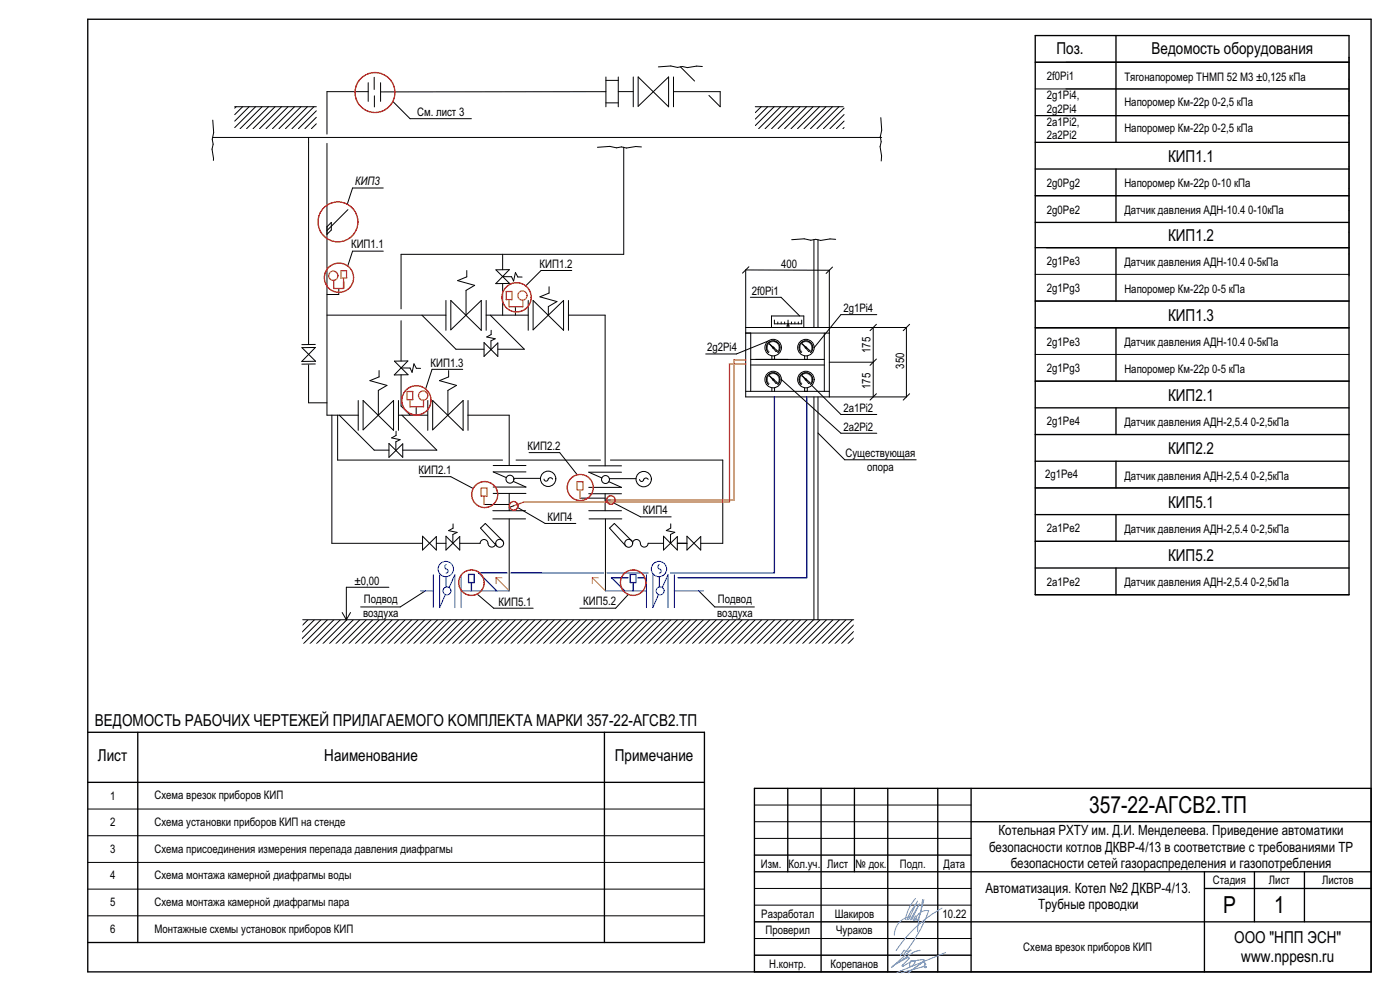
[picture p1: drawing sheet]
<svg xmlns="http://www.w3.org/2000/svg" width="420mm" height="297mm" viewBox="0 0 420 297" stroke-linecap="round" stroke-linejoin="round" font-family="sans-serif">
<g fill="none" stroke="#000" stroke-width=".3">
<path d="M210.7 19.9l-1.7-.1-2.8 .5-1.5-.4-1.5 .3-2-.4-3.7 .2M310.6 18.7h94.1M404.7 17.2v65.5M63.8 36l.3 3.7-.4 2 .2 1.5-.3 1.5 .4 3.4M70.4 32h24.5M70.8 32l-.4 .4M72.8 32l-2.4 2.4M74.7 32l-4.3 4.3M76.7 32l-6.3 6.2M78.6 32l-6.6 6.6M80.6 32l-6.6 6.6M82.5 32l-6.6 6.6"/>
<path d="M84.5 32l-6.6 6.6M86.4 32l-6.6 6.6M88.3 32l-6.5 6.6M90.3 32l-6.6 6.6M92.2 32l-6.6 6.6M94.2 32l-6.6 6.6M94.9 33.2l-5.4 5.4M94.9 37.1l-1.5 1.5M94.9 35.2l-3.4 3.4M110.5 27.5h-12.4v12.7M110.5 24.8v5.6M112.3 23.2v3.6"/>
<path d="M112.3 28.7v3.3M114.2 24.8v5.6M117.8 30.4l5.2 5.2h18.4M181.8 23.1v8.9M181.8 27.5h-67.6M181.8 24.1h3.7M181.8 30.8h3.7M185.5 23.1v8.9M185.5 27.5h4.5M190 23.1v8.9M191.4 23.1v8.8l9.2-8.8v8.9zM202 27.5h14.1v4.5l-3.4-3.4"/>
<path d="M202 23.1v8.9M204.1 20l4.3 4.3M226.6 32h26.4M228.4 32l-1.8 1.8M230.3 32l-3.7 3.7M232.2 32l-5.6 5.6M234.2 32l-6.6 6.6M236.1 32l-6.6 6.6M238.1 32l-6.6 6.6M240 32l-6.6 6.6M242 32l-6.6 6.6M243.9 32l-6.6 6.6"/>
<path d="M245.9 32l-6.6 6.6M247.8 32l-6.6 6.6M249.7 32l-6.6 6.6M251.7 32l-6.6 6.6M253.2 36.3l-2.3 2.3M253.2 32.4l-6.2 6.2M253.2 34.3l-4.2 4.3M253.2 38.2l-.3 .4M264.2 35.3l.3 3.7-.4 2 .3 1.5-.4 1.5 .5 2.7-.1 1.6M310.6 26.7h94.1M310.6 34.7h94.1M63.9 41.2h200.6"/>
<path d="M92.6 41.2v62.1M98.1 43v81.4h9.4M115 56.3h-9.2l-1.6 4.9M187.1 44.1v32.1h-66.8v16.4M192.4 44l-1.7-.1-2.8 .5-1.5-.4-1.4 .3-2-.4-3.8 .2M310.6 58.7h94.1M98.1 68l1.3-1.3v2.2l-1.3 1.3M104.4 62.8l-6.3 6.3M115 75.3h-9.2l-1.5 4.4M150.8 76.2v4.6M224.7 79.9l-1.9 2M244.2 71.8v26.3"/>
<path d="M245.4 71.8v26.3M250.7 71.7l-1.7-.1-2.8 .5-1.5-.4-1.5 .3-2-.4-3.7 .2M313.9 74.2h90.8M98.1 94.5h35.7M101.6 86.4v1.9h-3.5M120.3 96.1v12.1M126.6 94.5l10.2 10.2h8.4M133.8 90.1v8.9M135.2 90.1v8.8l9.2-8.8v8.9zM140 81.1v1.9l-2.7 1.1 5.1 1.4-2.6 1.5v7.5M145.8 94.5h12.7M145.8 90.1v8.9"/>
<path d="M147.1 94.5l10.2 10.2h-8M147.3 99v1.3l-1.3 .7 2.6 .5-1.3 .7v2.6M148.8 80.9l4.1 4-4.2 .1 4.1-4.2zM150.8 85v9.5M150.8 82.9h2.7l.6 1.3 .5-2.5 .8 1.3h1.2M154.6 92v2.5M158.5 90.1v8.9M159.9 90.1v8.8l9.2-8.8v8.9zM164.7 85.9v1.9l-2.7 1.2 5.1 1.4-2.6 1.5v2.6M170.5 94.5h11v45.1M170.5 90.1v8.9M171.5 81.1h-9.2l-4.6 4.6"/>
<path d="M223.7 98.1h48.2v20.9h-48.2v-38.1l25.1 .1v38M223.7 99.8h25.1M225.1 89.1h9.2l5.6 5.6M225.2 99.8v17.5M231.4 98.1v-3.4h9.7v3.4M232.3 95.9v1.2h8.2v-1.2M233.3 96.5v.6M234.4 96.5v.6M235.4 96.5v.6M236.4 95.9v1.2M236.4 97.1l.3 .6h-.6zM237.4 96.5v.6"/>
<path d="M238.5 96.5v.6M239.5 96.5v.6M247.3 99.8v17.5M249.8 80l-2 1.9M262 98.1v20.9M262.9 97.2l-1.9 1.9M263 94.3h-10.7l-8 9.9M272.9 97.2l-1.9 1.9M310.6 90.2h94.1M310.6 82.2h94.1M310.6 98.2h94.1M90.6 104.2l4.1 4.1h-4.2l4.1-4.2z"/>
<path d="M92.6 109.3v11.4h5.5M94.6 103.2l-4 .1M94.6 109.1h-4M113.7 111.1v1.8l-2.7 1.2 5.1 1.4-2.6 1.5v7.4M118.3 108.2l4.1 4.1-4.1 .1 4.1-4.2zM120.3 112.3v9.4l2.7 2.7M120.4 110.3h2.6l.6 1.3 .6-2.5 .7 1.3h1.3M134.6 111.1v1.8l-2.8 1.2 5.2 1.4-2.6 1.5v7.4M138.8 110.7h-9.2l-1.9 5.9M145.2 102.7l4.1 4.1v-4l-4.1 4zM223.7 117.3h25.1M225.2 107.7h22.1"/>
<path d="M225.2 109.4h22.1M229.9 104.2h.3M229.9 113.7h.3M229.9 103.8h.3M229.9 113.3l.3 .1M230.1 103.4l.2 .1M230.1 113h.2M230.2 104.5l-.3 .1M230.2 114.1h-.3M230.2 103l.3 .2M230.2 112.6l.3 .2M230.3 104.8l-.3 .2"/>
<path d="M230.3 114.4l-.3 .1M230.4 102.2l-9.5 3.9h-9.2M230.5 105.2l-.3 .1M230.5 114.7l-.3 .2M230.5 102.7l.2 .2M230.5 112.3l.2 .2M230.7 105.4l-.2 .2a2.06 2.06 0 0 1 0-2.9 2.06 2.06 0 0 1 2.9 0 2.06 2.06 0 0 1 0 2.9l-.2-.2M230.7 115l-.2 .2a2.06 2.06 0 0 1 0-2.9 2.06 2.06 0 0 1 2.9 0 2.06 2.06 0 0 1 0 2.9l-.2-.2M230.8 102.5l.2 .2M230.8 112l.2 .3M231.2 102.3l.1 .2M231.2 111.8l.1 .3"/>
<path d="M231.6 102.2v.3M231.6 111.7v.3M231.6 106.6v1.1M231.6 116.2v1.1M231.9 104l-1.1-1 .9 1.1M231.9 113.5l-1.1-.9 .9 1.1M232 102.1v.3M232 111.7v.3M232.2 104.2l.9 .9-.3 .3-.8-1M232.2 113.8l.9 .8-.3 .3-.8-.9M232.4 102.2l-.1 .3M232.4 111.7l-.1 .3"/>
<path d="M232.4 106.6v1.1M232.4 116.2v1.1M232.7 102.3l-.1 .3M232.7 111.8l-.1 .3M233.1 102.5l-.2 .2M233.1 112l-.2 .3M233.4 102.7l-.2 .2M233.4 112.3l-.2 .2M233.4 105.2l.3 .1M233.4 114.7l.3 .2M233.6 104.8l.3 .2M233.6 114.4l.3 .1"/>
<path d="M233.7 103l-.3 .2M233.7 112.6l-.3 .2M233.7 104.5l.3 .1M233.7 114.1h.3M233.7 113.7h.3M233.7 104.2h.3M233.8 103.4l-.2 .1M233.8 113l-.2 .1M234 103.8h-.3M234 113.3l-.3 .1M234.4 113.7l17.9 16.1h10.7M239.7 104.2h.3"/>
<path d="M239.7 113.7h.3M239.8 103.8h.2M239.8 113.3l.2 .1M239.9 103.4l.2 .1M239.9 113h.2M240 104.5l-.2 .1M240 114.1h-.2M240.1 103l.2 .2M240.1 112.6l.2 .2M240.1 104.8l-.2 .2M240.1 114.4l-.2 .1M240.3 105.2l-.2 .1"/>
<path d="M240.3 114.7l-.2 .2M240.3 102.7l.2 .2M240.3 112.3l.2 .2M240.5 105.4l-.2 .2a2.06 2.06 0 0 1 0-2.9 2.06 2.06 0 0 1 2.9 0 2.06 2.06 0 0 1 0 2.9l-.2-.2M240.5 115l-.2 .2a2.06 2.06 0 0 1 0-2.9 2.06 2.06 0 0 1 2.9 0 2.06 2.06 0 0 1 0 2.9l-.2-.2M240.6 102.5l.2 .2M240.6 112l.2 .3M241 102.3l.1 .2M241 111.8l.1 .3M241.4 102.2v.3M241.4 111.7v.3M241.4 106.6v1.1"/>
<path d="M241.4 116.2v1.1M241.7 104l-1.1-1 1 1.1M241.7 113.5l-1.1-.9 1 1.1M241.8 102.1v.3M241.8 111.7v.3M242 104.2l1 .9-.4 .3-.8-1M242 113.8l1 .8-.4 .3-.8-.9M242.2 102.2l-.1 .3M242.2 111.7l-.1 .3M242.2 106.6v1.1M242.2 116.2v1.1M242.6 102.3l-.2 .3"/>
<path d="M242.6 111.8l-.2 .3M242.9 102.5l-.2 .2M242.9 112l-.2 .3M243.2 102.7l-.2 .2M243.2 112.3l-.2 .2M243.2 105.2l.3 .1M243.2 114.7l.3 .2M243.4 104.8l.3 .2M243.4 114.4l.3 .1M243.5 103l-.3 .2M243.5 112.6l-.3 .2M243.5 104.5l.3 .1"/>
<path d="M243.5 114.1h.3M243.5 104.2h.3M243.5 113.7h.3M243.5 115.5l8.8 8.7h10.7M243.7 103.4l-.3 .1M243.7 113l-.3 .1M243.8 103.8h-.3M243.8 113.3l-.3 .1M244.2 119v66.7M245.4 119v66.7M248.8 108.6h13.2M262.9 118l-1.9 1.9"/>
<path d="M262.9 107.6l-1.9 1.9M272.9 118l-1.9 1.9M310.6 106.2h94.1M310.6 114.2h94.1M99.6 124.4v38.4h27.2M101.3 124.4v13.5h49.5M101.8 124.4l10.5 10.5h4.4M107.5 120v9M108.9 120v8.8l9.2-8.8v9zM116.7 132.9l4.1 4.2v-4.1l-4.1 4.1zM118.8 129.2v1.3l-1.3 .7 2.5 .6-1.2 .6v2.6M119.5 124.4h8.8"/>
<path d="M119.5 120v9M120.6 124.4l10.4 10.5h-10.2M124.9 122v2.4M128.3 120v9M129.8 120v8.8l9.1-8.8v9zM140.3 124.4h12.5v15.1M140.4 120v9M148 139.5h9.8M154.8 137.9h25.3M158.7 135.6h9.2l5.3 6.7M176.6 139.6h9.9M183.1 137.9h33.7v24.9h-6.6"/>
<path d="M245.4 129.8l8 8h21.5M310.6 130.2h94.1M126 142.9h9.2l6.8 3.5M135.9 157v1.3l-1.3 .7 2.5 .6-1.2 .6v2.6M145.2 151.2h7.6M147.8 153.1h9.9M147.8 155.5h9.9M148 147.9h9.8M152.8 147.9v5.2M152.8 155.5v21.6M154 144.3l3.8 1.7h-9.8M154.1 151.6l-1.3 .5"/>
<path d="M154.1 143.4h8M155.3 152.1l8.2 4.8h9.2M157.8 141.4h-9.8l3.9 1.7M163.2 143.6a.62 .62 0 0 0 .6 .6 .62 .62 0 0 0 .6-.6l.7-.4 .7 .4M174 149.3h7.5M176.6 148h9.9M176.6 153.1h9.9M176.7 155.5h9.8M181.5 148v5.1M181.5 149.9h1.8M181.6 155.5v21.6M182.6 144.4l3.9 1.7h-9.9"/>
<path d="M182.8 143.5h8M184.2 150.8l8 4.1h9.2M186.5 141.5h-9.9l4 1.7M191.9 143.7a.62 .62 0 0 0 .6 .6 .62 .62 0 0 0 .6-.6l.7-.4 .6 .4M201.2 157v1.3l-1.3 .7 2.5 .5-1.2 .7v2.6M310.6 146.2h94.1M116.7 176h-12.8v9.7M126.8 160.7l4.1 4.1v-4l-4.1 4zM127.6 177.1l-7.5 4.8h-11.9M130.9 162.8h2.9M133.8 160.7l4.1 4.1v-4l-4.1 4zM137.9 162.8h6.1a1.23 1.23 0 0 1 1.4-1.1 1.23 1.23 0 0 1 1.1 1.5 1.16 1.16 0 0 0 1.2 .8 1.16 1.16 0 0 0 1-1.2"/>
<path d="M143.1 178l5 4.3h11.9M150.9 162.2l-5.3-5.3-1.4 1.4 4.8 5.3M188.5 178.2l-3.8 4.1h-10.7M189.6 162.2l-5.3-5.3-1.4 1.4 4.8 5.3M189.8 162.8a1.23 1.23 0 0 1 1.4-1.1 1.23 1.23 0 0 1 1 1.5 1.16 1.16 0 0 0 1.3 .8 1.16 1.16 0 0 0 .9-1.2h4.7M199.1 160.7l4.1 4.1v-4l-4.1 4zM203.2 162.8h2.9M206.1 160.7l4.1 4.1v-4l-4.1 4zM209.6 177.1l4.8 4.8h11.9M310.6 162.2h94.1M90.8 185.7h165.3M92.4 185.7l-1.7 1.7"/>
<path d="M94.3 185.7l-3.7 3.7M96.3 185.7l-5.7 5.8M98.2 185.7l-7.1 7.2M100.2 185.7l-7.2 7.2M102.1 185.7l-7.2 7.2M102.7 183.6l1.2 2.1M104.1 185.7l-7.2 7.2M105.2 183.6l-1.3 2.1M106 185.7l-7.2 7.2M107.9 185.7l-7.1 7.2M109.9 185.7l-7.2 7.2M111.8 185.7l-7.1 7.2"/>
<path d="M113.8 185.7l-7.2 7.2M115.7 185.7l-7.1 7.2M117.7 185.7l-7.2 7.2M119.6 185.7l-7.2 7.2M121.6 185.7l-7.2 7.2M123.5 185.7l-7.2 7.2M125.4 185.7l-7.1 7.2M127.4 185.7l-7.2 7.2M129.3 185.7l-7.1 7.2M131.3 185.7l-7.2 7.2M133.2 185.7l-7.1 7.2M135.2 185.7l-7.2 7.2"/>
<path d="M137.1 185.7l-7.2 7.2M139.1 185.7l-7.2 7.2M141 185.7l-7.2 7.2M142.9 185.7l-7.1 7.2M144.9 185.7l-7.2 7.2M146.8 185.7l-7.1 7.2M148.8 185.7l-7.2 7.2M150.7 185.7l-7.1 7.2M152.7 185.7l-7.2 7.2M154.6 185.7l-7.2 7.2M156.6 185.7l-7.2 7.2M158.5 185.7l-7.2 7.2"/>
<path d="M160.4 185.7l-7.1 7.2M162.4 185.7l-7.2 7.2M164.3 185.7l-7.1 7.2M166.3 185.7l-7.2 7.2M168.2 185.7l-7.1 7.2M170.2 185.7l-7.2 7.2M172.1 185.7l-7.2 7.2M174.1 185.7l-7.2 7.2M176 185.7l-7.2 7.2M177.9 185.7l-7.1 7.2M179.9 185.7l-7.2 7.2M181.8 185.7l-7.1 7.2"/>
<path d="M183.8 185.7l-7.2 7.2M185.7 185.7l-7.1 7.2M187.7 185.7l-7.2 7.2M189.6 185.7l-7.2 7.2M191.6 185.7l-7.2 7.2M193.5 185.7l-7.2 7.2M195.4 185.7l-7.1 7.2M197.4 185.7l-7.2 7.2M199.3 185.7l-7.1 7.2M201.3 185.7l-7.2 7.2M203.2 185.7l-7.1 7.2M205.2 185.7l-7.2 7.2"/>
<path d="M207.1 185.7l-7.2 7.2M209.1 185.7l-7.2 7.2M211 185.7l-7.2 7.2M212.9 185.7l-7.1 7.2M214.9 185.7l-7.2 7.2M216.8 185.7l-7.1 7.2M218.8 185.7l-7.2 7.2M220.7 185.7l-7.1 7.2M222.7 185.7l-7.2 7.2M224.6 185.7l-7.2 7.2M226.6 185.7l-7.2 7.2M228.5 185.7l-7.2 7.2"/>
<path d="M230.4 185.7l-7.1 7.2M232.4 185.7l-7.2 7.2M234.3 185.7l-7.1 7.2M236.3 185.7l-7.2 7.2M238.2 185.7l-7.1 7.2M240.2 185.7l-7.2 7.2M242.1 185.7l-7.2 7.2M244.1 185.7l-7.2 7.2M246 185.7l-7.2 7.2M248 185.7l-7.2 7.2M249.9 185.7l-7.2 7.2M251.8 185.7l-7.1 7.2"/>
<path d="M253.8 185.7l-7.2 7.2M255.7 185.7l-7.1 7.2M256.1 189.2l-3.7 3.7M256.1 187.3l-5.6 5.6M256.1 191.2l-1.7 1.7M26.3 242.5h185M26.3 250.5h185M26.3 258.5h185M226.3 251.3h65M226.3 246.3h65M226.3 241.3h65M26.3 266.5h185"/>
<path d="M26.3 274.5h185M226.3 276.3h65M226.3 271.3h65M226.3 266.3h65M226.3 286.3h65M226.3 281.3h65"/>
<circle cx="231.9" cy="104.2" r=".22"/>
<circle cx="231.9" cy="113.7" r=".22"/>
<circle cx="231.9" cy="113.7" r="2.48"/>
<circle cx="231.9" cy="104.2" r="2.48"/>
<circle cx="241.8" cy="113.7" r="2.48"/>
<circle cx="241.8" cy="104.2" r="2.48"/>
<circle cx="241.8" cy="104.2" r=".22"/>
<circle cx="241.8" cy="113.7" r=".22"/>
<circle cx="153" cy="143.6" r="1.19"/>
<circle cx="164.4" cy="143.5" r="2.3"/>
<circle cx="181.6" cy="143.7" r="1.19"/>
<circle cx="193.1" cy="143.6" r="2.3"/>
<circle cx="149.9" cy="162.8" r="1.19"/>
<circle cx="188.6" cy="162.8" r="1.19"/>
</g>
<g fill="none" stroke="#000" stroke-width=".4">
<path d="M26.3 5.8h385v285.5h-385zM310.6 18.7h94.1M310.6 10.7h94.1v167.5h-94.1zM334.8 10.7v32M310.6 42.7h94.1M310.6 50.7h94.1M310.6 58.7h94.1M334.8 50.7v16M310.6 74.2h94.1M310.6 66.7h94.1M334.8 74.2v16M310.6 90.2h94.1"/>
<path d="M310.6 98.2h94.1M334.8 98.2v16M310.6 114.2h94.1M310.6 130.2h94.1M310.6 138.2h94.1M310.6 122.2h94.1M334.8 122.2v8M334.8 138.2v8M310.6 146.2h94.1M310.6 154.2h94.1M334.8 154.2v8M310.6 162.2h94.1"/>
<path d="M310.6 170.2h94.1M334.8 170.2v8M26.3 219.5h185v63h-185M41.3 219.5v63M181.3 219.5v63M26.3 234.5h185M236.3 236.3v25M246.3 236.3v55M256.3 236.3v25M266.3 236.3v55M281.3 236.3v55M291.3 236.3v55"/>
<path d="M411.3 236.3h-185v55M226.3 256.3h65M291.3 246.3h120M226.3 261.3h185M291.3 276.3h120M361.3 261.3v30M361.3 266.3h50M376.3 261.3v15M391.3 261.3v15"/>
</g>
<g fill="none" stroke="#40a5ff" stroke-width=".3">
<path d="M273.5 275.6l2.3-4.7-2.7 4.8M273.6 275.5a.67 .67 0 0 0-.8-.8 5.7 5.7 0 0 0-4.5 5.6M274 275.7l.5-.2a3.7 3.7 0 0 1 4.1-2.6 42.6 42.6 0 0 1-7.7 13.3M274.2 275.4l-.2 .3M274.6 269.3a13.1 13.1 0 0 0-3 6.3M274.7 274.5a.64 .64 0 0 1 .2 .8 .64 .64 0 0 1-.7 .4zM274.8 270.9a15.6 15.6 0 0 0-2.7 4.8M275 274.8l-.2 1M275.3 270l-2.7 5.6M276 274.1l-.8 1.7M276.2 273.3l-.7 3-.2 2.9M276.8 269.6l-.6 3.7"/>
<path d="M277.2 269.6l-1 3.7M282.6 272.2a38.5 38.5 0 0 0-13.8 12.7M267.9 289.5h.1M271.2 284.8l-1.1 1.6M271.2 284.8h.1M273.2 288.3l-2.2 1.2h-.3l2-2.2-.2-.3-3.9 2.1M273.2 288.3h.1M273.2 288.3l-.4 .9 .1 .3 .5 .1 .9-.8M273.2 284.8a1.59 1.59 0 0 1-2 0M273.2 284.8h.1M273.2 284.8l-5.3 4.7M274.3 288.8h.1"/>
<path d="M275.9 284.8v.1M275.9 284.8l-1.7 .5-6.7 4.6 .4-.4M275.9 284.9h.1M276.9 288.4h.1M276.9 288.4l-4.4 3.1 4.8-3.7-.6-.2-3.4 .5a.71 .71 0 0 1 1.2 .1l-.2 .6M277.2 288.4h-.3M277.2 288.4h.1M277.2 288.4l.3 .6M277.5 289h.1M277.5 289l-.2 .8 .3 .2 .3-.2-.2-.2-7.3 1.9M283.6 285.5l-14.6 6"/>
</g>
<g fill="none" stroke="#00f" stroke-width=".3">
<path d="M126.2 177.1h3.8M130 172.3v9.8M131.9 172.3v9.8l1.7-3.9M133.8 169.2a.82 .82 0 0 0-.3 .9 .82 .82 0 0 0 .8 .6l.1 .7-.6 .4M133.8 172.8v3.1M134.7 176.1l1.7-3.8v9.8M138.4 172.3v9.8M138.4 177.1h14.4M181.6 177.1h12.3M193.9 172.3v9.8M195.8 172.3v9.8l1.8-3.9M197.8 169.2a.82 .82 0 0 0-.4 .9 .82 .82 0 0 0 .8 .6l.1 .7-.5 .4"/>
<path d="M197.8 172.8v3.1M198.7 176.1l1.7-3.8v9.8M202.3 172.3v9.8M202.3 177.1h8.8"/>
<circle cx="133.7" cy="170.5" r="2.3"/>
<circle cx="134.1" cy="177.1" r="1.19"/>
<circle cx="197.7" cy="170.5" r="2.3"/>
<circle cx="198" cy="177.1" r="1.19"/>
</g>
<path d="M148.8 173.2l4 3.9M148.8 173.2h1.8M148.8 173.2v1.7M177.7 173.2l3.9 3.9M177.7 173.2h1.8M177.7 173.2v1.7" fill="none" stroke="#ff8000" stroke-width=".3"/>
<path d="M232.3 119v52.7h-31.1M242 119v54.2h-38.6M140.6 172.1h1.7v2.5h-1.7zM141.4 174.6v2.5M152.1 171.7h-8.5l5.4 5.4M153.3 171.7h27.7M182.1 171.7h12.3M188.4 173.2h-4.9l3.9 3.9M189.1 172.1h1.7v2.5h-1.7zM189.9 174.6v2.5M191.3 173.2h2" fill="none" stroke="#00f" stroke-width=".4"/>
<g fill="none" stroke="#ff8000" stroke-width=".4">
<path d="M100.1 84v2.4h3M102.3 81.1h1.7v2.2h-1.7zM103.1 83.3v3M151.9 87.3h1.7v2.5h-1.7zM152.7 89.8v2.1h4.1v-1.9M122.1 117.3h1.7v2.5h-1.7zM123 119.8v2.1h4.1v-2M223.7 109.1h-4.9v41.4h-61.7l-3 1.1M223.7 107.8h-3.5v42.1h-36.9M144.4 146.3h1.7v2.4h-1.7zM145.2 148.7v2.5M173.1 144.4h1.7v2.4h-1.7z"/>
<path d="M174 146.8v2.5"/>
<circle cx="100" cy="82.6" r="1.39"/>
<circle cx="156.7" cy="88.6" r="1.39"/>
<circle cx="126.9" cy="118.6" r="1.39"/>
</g>
<g fill="none" stroke="#f00" stroke-width=".4">
<circle cx="112.5" cy="27.7" r="6"/>
<circle cx="101.4" cy="66.5" r="6"/>
<circle cx="101.7" cy="83.2" r="4.4"/>
<circle cx="155" cy="89.1" r="4.4"/>
<circle cx="124.9" cy="120" r="4.4"/>
<circle cx="145.4" cy="148.2" r="3.9"/>
<circle cx="154.1" cy="151.6" r="1.28"/>
<circle cx="174.1" cy="146.1" r="3.9"/>
<circle cx="183.3" cy="149.9" r="1.28"/>
<circle cx="141.4" cy="174.6" r="3.8"/>
<circle cx="189.9" cy="174.6" r="3.8"/>
</g>
<g font-size="7.1">
<text x="326.7" y="243.8">357-22-АГСВ2.ТП</text>
<text x="366.9" y="273.8">P</text>
<text x="382.2" y="273.8">1</text>
</g>
<g font-size="4.9">
<text x="316.9" y="16.2">Поз.</text>
<text x="345.5" y="16.2">Ведомость оборудования</text>
<text x="350.4" y="48.6">КИП1.1</text>
<text x="350.4" y="72.2">КИП1.2</text>
<text x="350.4" y="96.2">КИП1.3</text>
<text x="350.4" y="120.2">КИП2.1</text>
<text x="350.4" y="136.2">КИП2.2</text>
<text x="350.4" y="152.2">КИП5.1</text>
<text x="350.4" y="168.2">КИП5.2</text>
<text x="28.5" y="217.6">ВЕДОМОСТЬ РАБОЧИХ ЧЕРТЕЖЕЙ ПРИЛАГАЕМОГО KОМПЛЕKТА МАРКИ 357-22-АГСВ2.ТП</text>
<text x="29.4" y="228.2">Лист</text>
<text x="97.3" y="228.2">Наименование</text>
<text x="184.4" y="228.2">Примечание</text>
<text x="370.2" y="282.6">ООО &quot;НПП ЭСН&quot;</text>
<text x="372.4" y="288.4">www.nppesn.ru</text>
</g>
<g font-size="4.2">
<text x="299.6" y="250.3">Котельная РХТУ им. Д.И. Менделеева. Приведение автоматики</text>
<text x="296.7" y="255.3">безопасности котлов ДКВР-4/13 в соответствие с требованиями ТР</text>
<text x="303.2" y="260.2">безопасности сетей газораспределения и газопотребления</text>
<text x="295.7" y="267.7">Автоматизация. Котел №2 ДКВР-4/13.</text>
<text x="311.4" y="272.5">Трубные проводки</text>
</g>
<g font-size="3.5">
<text x="314.1" y="24.1">2f0Pi1</text>
<text x="314.1" y="29.6">2g1Pi4,</text>
<text x="337.3" y="24.3">Тягонапоромер ТНМП 52 М3 ±0,125 кПа</text>
<text x="125.1" y="34.8">См. лист 3</text>
<text x="314.1" y="33.7">2g2Pi4</text>
<text x="337.3" y="31.8">Напоромер Км-22р 0-2,5 кПа</text>
<text x="314.1" y="37.6">2а1Pi2,</text>
<text x="314.1" y="41.7">2а2Pi2</text>
<text x="337.3" y="39.7">Напоромер Км-22р 0-2,5 кПа</text>
<text x="106.5" y="55.5">КИП3</text>
<text x="314.1" y="56">2g0Pg2</text>
<text x="337.3" y="56.2">Напоромер Км-22р 0-10 кПа</text>
<text x="314.1" y="64.1">2g0Pe2</text>
<text x="337.3" y="64.2">Датчик давления АДН-10.4 0-10кПа</text>
<text x="105.3" y="74.5">КИП1.1</text>
<text x="161.9" y="80.3">КИП1.2</text>
<text x="234.3" y="80.2">400</text>
<text x="314.1" y="79.6">2g1Pe3</text>
<text x="337.3" y="79.8">Датчик давления АДН-10.4 0-5кПа</text>
<text x="225.5" y="88.3">2f0Pi1</text>
<text x="314.1" y="87.5">2g1Pg3</text>
<text x="337.3" y="87.8">Напоромер Км-22р 0-5 кПа</text>
<text x="253" y="93.5">2g1Pi4</text>
<text x="212.1" y="105.3">2g2Pi4</text>
<text x="261.1" y="105.8" transform="rotate(-90 261.1 105.8)">175</text>
<text x="314.1" y="103.6">2g1Pe3</text>
<text x="337.3" y="103.8">Датчик давления АДН-10.4 0-5кПа</text>
<text x="129.2" y="109.9">КИП1.3</text>
<text x="271.3" y="110.5" transform="rotate(-90 271.3 110.5)">350</text>
<text x="314.1" y="111.5">2g1Pg3</text>
<text x="337.3" y="111.8">Напоромер Км-22р 0-5 кПа</text>
<text x="261.1" y="116.6" transform="rotate(-90 261.1 116.6)">175</text>
<text x="253" y="123.4">2а1Pi2</text>
<text x="253" y="129">2а2Pi2</text>
<text x="314.1" y="127.3">2g1Pe4</text>
<text x="337.3" y="127.8">Датчик давления АДН-2,5.4 0-2,5кПа</text>
<text x="158.3" y="134.8">КИП2.2</text>
<text x="253.6" y="137">Существующая</text>
<text x="125.6" y="142">КИП2.1</text>
<text x="260.1" y="141.1">опора</text>
<text x="313.5" y="143.3">2g1Pe4</text>
<text x="337.3" y="143.8">Датчик давления АДН-2,5.4 0-2,5кПа</text>
<text x="192.9" y="154.1">КИП4</text>
<text x="164.3" y="156.1">КИП4</text>
<text x="314.1" y="159.6">2a1Pe2</text>
<text x="337.3" y="159.8">Датчик давления АДН-2,5.4 0-2,5кПа</text>
<text x="106.3" y="175.3">±0,00</text>
<text x="314.1" y="175.5">2a1Pe2</text>
<text x="337.3" y="175.8">Датчик давления АДН-2,5.4 0-2,5кПа</text>
<text x="108.9" y="184.8">воздуха</text>
<text x="109.1" y="180.7">Подвод</text>
<text x="149.6" y="181.5">КИП5.1</text>
<text x="175" y="181.5">КИП5.2</text>
<text x="215.2" y="184.8">воздуха</text>
<text x="215.4" y="180.7">Подвод</text>
<text x="33" y="239.8">1</text>
<text x="46.3" y="239.6">Схема врезок приборов КИП</text>
<text x="33" y="247.6">2</text>
<text x="46.3" y="247.6">Схема установки приборов КИП на стенде</text>
<text x="33" y="255.6">3</text>
<text x="46.3" y="255.6">Схема присоединения измерения перепада давления диафрагмы</text>
<text x="33" y="263.6">4</text>
<text x="46.3" y="263.6">Схема монтажа камерной диафрагмы воды</text>
<text x="228.2" y="260">Изм.</text>
<text x="236.6" y="260">Кол.уч.</text>
<text x="248.2" y="260">Лист</text>
<text x="256.7" y="260">№ док.</text>
<text x="269.9" y="260">Подп.</text>
<text x="283.1" y="260">Дата</text>
<text x="363.9" y="265">Стадия</text>
<text x="380.7" y="265">Лист</text>
<text x="396.6" y="265">Листов</text>
<text x="33" y="271.6">5</text>
<text x="46.3" y="271.6">Схема монтажа камерной диафрагмы пара</text>
<text x="228.4" y="275">Разработал</text>
<text x="250.4" y="275.1">Шакиров</text>
<text x="282.7" y="275.1">10.22</text>
<text x="33" y="279.6">6</text>
<text x="46.3" y="279.6">Монтажные схемы установок приборов КИП</text>
<text x="229.7" y="280">Проверил</text>
<text x="250.8" y="280">Чураков</text>
<text x="307" y="285">Схема врезок приборов КИП</text>
<text x="230.8" y="290">Н.контр.</text>
<text x="249.1" y="290">Корепанов</text>
</g>
</svg>
